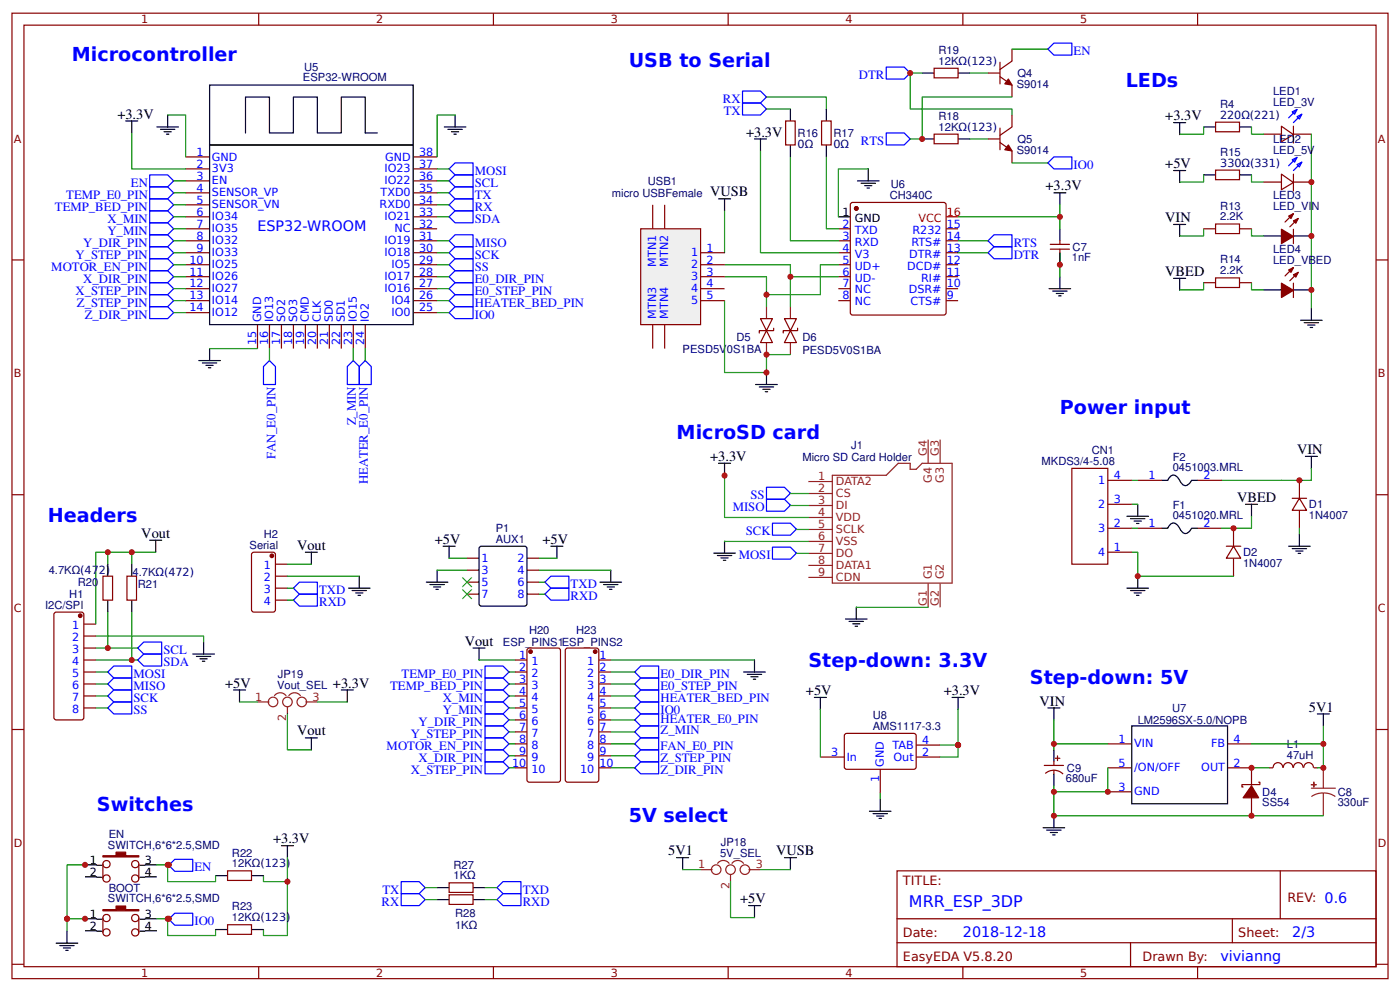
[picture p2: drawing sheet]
<svg xmlns="http://www.w3.org/2000/svg" width="309mm" height="219mm" viewBox="0 0 309 219" stroke-linecap="round" stroke-linejoin="round" font-family="sans-serif">
<g fill="none" stroke="#800" stroke-width=".26">
<path d="M2.6 2.9h304.1v213.3h-304.1zM5.3 5.6h298.7v207.9h-298.7zM57.1 2.9v2.7M109 2.9v2.7M160.9 2.9v2.7M212.7 2.9v2.7M218.3 16.1h2.6M220.9 16.9l2.7 1.9v2.6M220.9 13.8v4.7M223.6 10.8v2.7l-2.7 1.8M264.6 2.9v2.7M41 34.7h5.3"/>
<path d="M41 37.3h5.3M41 40h5.3M91.3 34.7h5.3M91.3 37.3h5.3M91.3 40h5.3M218.3 30.7h2.6M220.9 31.5l2.7 1.8v2.7M220.9 28.3v4.8M223.6 25.4v2.6l-2.7 1.9M279.1 29.6h4M283.1 27.9l2.7 1.8-2.7 1.6zM283.1 38.5l2.7 1.8-2.7 1.6z"/>
<path d="M285.8 29.6h3.9M285.8 27.9v3.7M285.8 38.5v3.7M2.6 57.4h2.7M41 42.6h5.3M41 45.2h5.3M41 47.9h5.3M41 50.5h5.3M41 53.2h5.3M41 55.8h5.3M41 58.5h5.3M91.3 42.6h5.3"/>
<path d="M91.3 45.2h5.3M91.3 47.9h5.3M91.3 50.5h5.3M91.3 53.2h5.3M91.3 55.8h5.3M91.3 58.5h5.3M185.2 50.5h2.7M185.2 53.2h2.7M185.2 55.8h2.7M185.2 58.5h2.7M187.9 45l.5-.3h20.1l.4 .3 .1 24.1-.2 .4-20.4 .1-.5-.3zM209 50.5h2.7"/>
<path d="M209 53.2h2.7M209 55.8h2.7M209 58.5h2.7M279.1 40.2h4M285.8 50.6v3.2M285.8 40.2h3.9M285.8 47.2l-1.9 1.8M285.8 59.1l-1.9 1.9M286.8 48.3l-1.8 1.8M304 57.4h2.7M41 61.1h5.3M41 63.8h5.3"/>
<path d="M41 66.4h5.3M41 69.1h5.3M56.9 71.7v5.3M59.5 71.7v5.3M62.2 71.7v5.3M64.8 71.7v5.3M67.5 71.7v5.3M70.1 71.7v5.3M72.8 71.7v5.3M75.4 71.7v5.3M78.1 71.7v5.3M80.7 71.7v5.3"/>
<path d="M91.3 61.1h5.3M91.3 63.8h5.3M91.3 66.4h5.3M91.3 69.1h5.3M168 70.4h2.7l-1.4 2.6zM169.3 73l1.4 2.7h-2.7zM170.9 72.5v.5h-3.2v.6M173.3 70.4h2.6l-1.3 2.6zM174.6 73l1.3 2.7h-2.6zM176.2 72.5v.5h-3.2v.6M185.2 61.1h2.7M185.2 63.8h2.7"/>
<path d="M185.2 66.4h2.7M209 61.1h2.7M209 63.8h2.7M209 66.4h2.7M285.8 62.5v3.2M286.8 60.2l-1.8 1.8M2.6 109.3h2.7M251.4 106.1h5.2M264.6 106.1h5.3M272.5 116.7v3.9M285.5 110.1h3.2M287.1 110.1l1.6 2.6h-3.2z"/>
<path d="M287.1 106.1v4M287.1 112.7v4M304 109.3h2.7M270.9 120.6h3.2M272.5 120.6l1.6 2.7h-3.2zM272.5 123.3v4M2.6 161.1h2.7M181.2 167.2h5.3M186.6 162.2l.5-.2 15 .1 .3 .4-.1 7.2-.4 .2h-15.1l-.3-.5zM194.5 169.9v5.3M202.4 167.2h5.3M202.4 164.6h5.3"/>
<path d="M244.7 164.3h5.3M244.7 169.6h5.3M244.7 174.9h5.3M271.2 164.3h5.3M271.2 169.6h5.3v4M276.5 176.2v4M278.1 172.8h.2v.5h-3.9v.5h.2M304 161.1h2.7M22.7 190.9v3.1M30.7 190.9v3.1M198.2 192.4h105.8v21.1h-105.8zM282.8 192.4v10.5"/>
<path d="M2.6 213h2.7M22.7 202.8v3.1M30.7 202.8v3.1M57.1 213.5v2.7M109 213.5v2.7M160.9 213.5v2.7M198.2 202.9h105.8M198.2 208.2h105.8M212.7 213.5v2.7M249.8 208.2v5.3M264.6 213.5v2.7M272.3 202.9v5.3"/>
<path d="M304 213h2.7"/>
<circle cx="23.5" cy="194" r=".8"/>
<circle cx="23.5" cy="190.9" r=".8"/>
<circle cx="29.9" cy="190.9" r=".8"/>
<circle cx="29.9" cy="194" r=".8"/>
<circle cx="23.5" cy="205.9" r=".8"/>
<circle cx="23.5" cy="202.8" r=".8"/>
<circle cx="29.9" cy="202.8" r=".8"/>
<circle cx="29.9" cy="205.9" r=".8"/>
</g>
<g fill="none" stroke="#000" stroke-width=".26">
<path d="M46.3 18.8h45v13.2h-45zM27.8 26.7h2.6M29.1 26.7v2.7M34.7 28h4.7M35.5 28.6h3.1M36.2 29.1h1.6M36.8 29.6h.5M37 25.4v2.6M46.3 32h45v39.7h-45zM54.2 29.4v-8h5.3v8h5.3v-8h5.3v8h5.3v-8h5.3v8h2.6M98.2 28h4.7M99 28.6h3.1"/>
<path d="M99.7 29.1h1.6M100.3 29.6h.5M100.5 25.4v2.6M166.7 30.7h2.6M168 30.7v2.6M189.4 40h4.8M191.8 37.3v2.7M259.3 27.1h2.6M259.3 37.7h2.6M260.6 27.1v2.6M260.6 37.7v2.6M158.7 43.9h2.7"/>
<path d="M160.1 43.9v2.7M185.2 47.9h2.7M190.2 40.5h3.2M191 41h1.6M191.6 41.5h.5M232.8 42.6h2.7M234.2 42.6v2.6M259.3 49.6h2.6M260.6 49.6v2.6M279.1 52.1h4M285.8 52.1h3.9M43.9 79.6h4.8"/>
<path d="M46.3 77v2.6M231.8 63.8h4.7M232.6 64.3h3.1M233.4 64.8h1.5M233.9 65.4h.5M234.2 61.1v2.7M259.3 61.5h2.6M260.6 61.5v2.6M279.1 64h4M285.8 64h3.9M287.3 70.7h4.8M288.1 71.3h3.2"/>
<path d="M288.9 71.8h1.6M289.5 72.3h.5M289.7 68.1v2.6M44.7 80.2h3.2M45.5 80.7h1.6M46 81.2h.6M167 84.9h4.7M167.7 85.5h3.2M168.5 86h1.6M169.1 86.5h.5M169.3 82.3v2.6M33.1 119.3h2.6"/>
<path d="M34.4 119.3v2.7M249 114h4.7M249.8 114.6h3.1M250.6 115.1h1.5M251.1 115.6h.5M251.4 111.4v2.6M256.6 106.1h1.4l.5-.8a1.32 1.32 0 0 1 2.1 .8l.5 .8a1.32 1.32 0 0 0 2.2-.8h1.3M275.2 111.4h2.6M276.5 111.4v2.6M288.4 100.8h2.6M289.7 100.8v2.7M67.5 122h2.6"/>
<path d="M68.8 122v2.6M77 129.9h4.8M77.8 130.4h3.2M78.6 131h1.6M79.1 131.5h.5M79.4 127.3v2.6M249 129.9h4.7M249.8 130.4h3.1M250.6 131h1.5M251.1 131.5h.5M251.4 127.3v2.6M42.6 144.5h4.8"/>
<path d="M43.4 145h3.2M44.2 145.5h1.6M44.7 146h.5M45 141.8v2.7M51.6 152.4h2.6M52.9 152.4v2.6M75.4 152.4h2.7M76.7 152.4v2.6M104.5 143.1h2.7M105.8 143.1v2.7M164.3 148.4h4.8M165.1 149h3.2"/>
<path d="M165.9 149.5h1.6M166.4 150h.6M166.7 145.8v2.6M179.9 154h2.7M181.2 154v2.7M210.3 154h2.7M211.7 154v2.7M231.5 156.4h2.7M232.8 156.4v2.6M291 157.7h2.7M292.4 157.7v2.6M67.5 163h2.6"/>
<path d="M68.8 163v2.6M192.1 179.2h4.7M192.9 179.7h3.2M194.5 176.5v2.7M250 160.3h21.2v17.2h-21.2zM18.8 191h2.6M18.8 193.7h2.6M21.4 191.1h1.1M21.4 193.8h1.1M30.9 191.1h1.1M30.9 193.8h1.1M32 191h2.7"/>
<path d="M32 193.7h2.7M149.5 189.4h2.6M150.8 189.4v2.7M173.3 189.4h2.6M174.6 189.4v2.7M193.7 180.2h1.6M194.2 180.8h.5M230.5 182.8h4.7M231.2 183.4h3.2M232 183.9h1.6M232.6 184.4h.5M232.8 180.2v2.6"/>
<path d="M12.4 208.3h4.8M13.2 208.9h3.2M14 209.4h1.6M14.5 209.9h.6M14.8 205.7v2.6M18.8 202.9h2.6M18.8 205.6h2.6M21.4 203h1.1M21.4 205.7h1.1M30.9 203h1.1M30.9 205.7h1.1M32 202.9h2.7"/>
<path d="M32 205.6h2.7M165.4 200h2.6M166.7 200v2.7"/>
</g>
<g fill="none" stroke="#00f" stroke-width=".26">
<path d="M195.8 14.8h4l1.3 1.3-1.3 1.4h-4zM232.8 9.5h4v2.7h-4l-1.3-1.4zM33.1 38.6h3.9l1.4 1.4-1.4 1.3h-3.9zM100.5 38.6h4v2.7h-4l-1.3-1.3zM100.5 36h4v2.6h-4l-1.3-1.3zM164 22.8h4l1.3 1.3-1.3 1.3h-4zM164 20.1h4l1.3 1.3-1.3 1.4h-4zM195.8 29.4h4l1.3 1.3-1.3 1.3h-4zM232.8 34.7h4v2.6h-4l-1.3-1.3zM285.5 24.7l1-.5-.5 1zM285.5 35.3l1-.5-.5 1zM286.5 25.8l1.1-.6-.5 1.1z"/>
<path d="M286.5 36.3l1.1-.5-.5 1.1zM286.5 24.2l-1.8 1.8M286.5 34.8l-1.8 1.8M287.6 25.2l-1.8 1.9M287.6 35.8l-1.8 1.9M33.1 46.6h3.9l1.4 1.3-1.4 1.3h-3.9zM33.1 49.2h3.9l1.4 1.3-1.4 1.4h-3.9zM33.1 57.1h3.9l1.4 1.4-1.4 1.3h-3.9zM33.1 59.8h3.9l1.4 1.3-1.4 1.3h-3.9zM33.1 54.5h3.9l1.4 1.3-1.4 1.3h-3.9zM33.1 51.9h3.9l1.4 1.3-1.4 1.3h-3.9zM33.1 43.9h3.9l1.4 1.3-1.4 1.4h-3.9z"/>
<path d="M33.1 41.3h3.9l1.4 1.3-1.4 1.3h-3.9zM100.5 41.3h4v2.6h-4l-1.3-1.3zM100.5 43.9h4v2.7h-4l-1.3-1.4zM100.5 59.8h4v2.6h-4l-1.3-1.3zM100.5 46.6h4v2.6h-4l-1.3-1.3zM100.5 51.9h4v2.6h-4l-1.3-1.3zM100.5 54.5h4v2.6h-4l-1.3-1.3zM100.5 57.1h4v2.7h-4l-1.3-1.3zM218.3 55.8l1.3-1.3h4v2.6h-4zM219.6 51.9h4v2.6h-4l-1.3-1.3zM33.1 62.4h3.9l1.4 1.4-1.4 1.3h-3.9zM33.1 65.1h3.9l1.4 1.3-1.4 1.3h-3.9z"/>
<path d="M33.1 67.7h3.9l1.4 1.4-1.4 1.3h-3.9zM59.5 79.6l1.4 1.4v3.9h-2.7v-3.9zM100.5 62.4h4v2.7h-4l-1.3-1.3zM100.5 65.1h4v2.6h-4l-1.3-1.3zM100.5 67.7h4v2.7h-4l-1.3-1.3zM76.7 81l1.4-1.4 1.3 1.4v3.9h-2.7zM79.4 81l1.3-1.4 1.3 1.4v3.9h-2.6zM64.8 132.6l1.3-1.4h4v2.7h-4zM66.1 128.6h4v2.6h-4l-1.3-1.3zM25.1 147.1h4v2.7h-4l-1.3-1.4zM25.1 149.8h4v2.6h-4l-1.3-1.3zM25.1 152.4h4v2.6h-4l-1.3-1.3z"/>
<path d="M25.1 155h4v2.7h-4l-1.3-1.3zM31.7 141.8h4v2.7h-4l-1.3-1.4zM31.7 144.5h4v2.6h-4l-1.3-1.3zM107.2 152.4h3.9l1.3 1.3-1.3 1.3h-3.9zM107.2 155h3.9l1.3 1.4-1.3 1.3h-3.9zM107.2 157.7h3.9l1.3 1.3-1.3 1.3h-3.9zM107.2 149.8h3.9l1.3 1.3-1.3 1.3h-3.9zM107.2 147.1h3.9l1.3 1.3-1.3 1.4h-3.9zM140.2 159l1.4-1.3h3.9v2.6h-3.9zM141.6 147.1h3.9v2.7h-3.9l-1.4-1.4zM141.6 149.8h3.9v2.6h-3.9l-1.4-1.3zM141.6 152.4h3.9v2.6h-3.9l-1.4-1.3z"/>
<path d="M141.6 155h3.9v2.7h-3.9l-1.4-1.3zM107.2 163h3.9l1.3 1.3-1.3 1.3h-3.9zM107.2 165.6h3.9l1.3 1.4-1.3 1.3h-3.9zM107.2 168.3h3.9l1.3 1.3-1.3 1.3h-3.9zM107.2 160.3h3.9l1.3 1.4-1.3 1.3h-3.9zM141.6 165.6h3.9v2.7h-3.9l-1.4-1.3zM141.6 168.3h3.9v2.6h-3.9l-1.4-1.3zM141.6 163h3.9v2.6h-3.9l-1.4-1.3zM141.6 160.3h3.9v2.7h-3.9l-1.4-1.3zM38.6 189.8h4v2.7h-4l-1.3-1.4zM38.6 201.7h4v2.7h-4l-1.3-1.4z"/>
</g>
<g fill="none" stroke="#080" stroke-width=".26">
<path d="M203.7 16.1h-2.6v8h22.5v1.3M214.3 16.1h4M223.6 10.8h7.9M29.1 29.4v7.9h11.9M37 25.4h4v9.3M38.4 40h2.6M96.6 40h2.6M96.6 37.3h2.6M100.5 25.4h-3.9v9.3M168 33.3v22.5h17.2M169.3 21.4h13.3v2.7M169.3 24.1h5.3"/>
<path d="M174.6 34.7v18.5h10.6M182.6 34.7v15.8h2.6M191.8 37.3h-6.6v10.6M214.3 30.7h4M223.6 36h7.9M265.9 38.6v1.6h-5.3M276.5 38.6v1.6h2.6M289.7 29.6v38.4M38.4 47.9h2.6M38.4 45.2h2.6M38.4 42.6h2.6M38.4 58.5h2.6"/>
<path d="M38.4 55.8h2.6M38.4 53.2h2.6M38.4 50.5h2.6M96.6 47.9h2.6M96.6 45.2h2.6M96.6 42.6h2.6M96.6 58.5h2.6M96.6 55.8h2.6M96.6 53.2h2.6M160.1 58.5h14.5v9.2M160.1 46.6v9.2M185.2 58.5h-4v6.6h-11.9"/>
<path d="M211.7 55.8h6.6M211.7 53.2h6.6M234.2 45.2v2.7h-22.5M234.2 55.8v5.3M265.9 50.5v1.6h-5.3M276.5 50.5v1.6h2.6M38.4 66.4h2.6M38.4 63.8h2.6M38.4 61.1h2.6M38.4 69.1h2.6M46.3 77h10.6M59.5 77v2.6"/>
<path d="M78.1 77v2.6M80.7 77v2.6M96.6 66.4h2.6M96.6 63.8h2.6M96.6 61.1h2.6M96.6 69.1h2.6M160.1 66.4v15.9h9.2v-4h5.3M160.1 61.1h9.2v6.6M174.6 61.1h10.6M265.9 62.4v1.6h-5.3M276.5 62.4v1.6h2.6M250 106.1h1.4"/>
<path d="M250 111.4h1.4M289.7 103.5v2.6h-19.8M63.5 124.6h5.3M63.5 127.3h15.9M63.5 129.9h1.3M63.5 132.6h1.3M250 122h1.4v5.3M21.2 140.5h23.8v1.3M21.2 143.1h9.2M21.2 145.8h9.2M52.9 155h4M63.5 157.7v7.9h5.3"/>
<path d="M70.1 155h6.6M105.8 145.8h8M112.4 148.4h1.4M112.4 151.1h1.4M112.4 153.7h1.4M112.4 156.4h1.4M112.4 159h1.4M134.9 145.8h31.8M134.9 148.4h5.3M134.9 151.1h5.3M134.9 153.7h5.3M134.9 156.4h5.3"/>
<path d="M134.9 159h5.3M181.2 156.6v10.6M211.7 156.6v10.6h-4M232.8 159v5.3h11.9M112.4 169.6h1.4M112.4 161.7h1.4M112.4 164.3h1.4M112.4 167h1.4M134.9 169.6h5.3M134.9 161.7h5.3M134.9 164.3h5.3M134.9 167h5.3"/>
<path d="M194.5 175.2v1.3M207.7 164.6h4M244.7 169.6v5.3h-11.9v5.3h59.6M276.5 169.6h4M18.8 191h-4v11.9M34.7 191h2.6M150.8 192.1h4M161.4 194.7v8h5.3M168 192.1h6.6M18.8 202.9h-4v2.7M34.7 202.9h2.6"/>
</g>
<g fill="#800" stroke="#800" stroke-width=".26">
<path d="M222.8 17.5l.8 1.3-1.6-.3z"/>
<path d="M222.8 32l.8 1.3-1.6-.2z"/>
<path d="M22.7 189h2.9v-.8h2.2v.8h2.9v.3h-8z"/>
<path d="M22.7 200.9h2.9v-.8h2.2v.8h2.9v.3h-8z"/>
<path d="M276.5 173.6l1.6 2.6h-3.5z"/>
<path d="M283.1 50.6l2.7 1.6-2.7 1.6z"/>
<path d="M285.8 48.8l1-.5-.5 1z"/>
<path d="M284.7 47.7l1.1-.5-.6 1.1z"/>
<path d="M283.1 62.5l2.7 1.6-2.7 1.6z"/>
<path d="M285.8 60.7l1-.5-.5 1z"/>
<path d="M284.7 59.6l1.1-.5-.6 1.1z"/>
<circle cx="189.2" cy="46" r=".4"/>
</g>
<path d="M209 47.9h2.7" fill="none" stroke="#f00" stroke-width=".26"/>
<g fill="none" stroke="#8d2323" stroke-width=".26">
<path d="M169.3 67.7v2.7M169.3 75.7v2.6M174.6 67.7v2.7M174.6 75.7v2.6M56.9 155h2.6M60.6 153.7a1.59 1.59 0 0 1 2.6 0M63.5 156.1v1.6M63.8 153.7a1.59 1.59 0 0 1 2.6 0M67.5 155h2.6M289.7 174.1h5.3M292.4 175.2l1.4 .1 1.2 .6M292.4 175.2l-1.4 .1-1.3 .6"/>
<path d="M292.4 169.6v4.5M292.4 175.2v5M154.8 192.1h2.6M158.5 190.8a1.59 1.59 0 0 1 2.6 0M161.4 193.1v1.6M161.7 190.8a1.59 1.59 0 0 1 2.6 0M165.4 192.1h2.6"/>
<circle cx="60.3" cy="155" r="1.06"/>
<circle cx="63.5" cy="155" r="1.06"/>
<circle cx="66.7" cy="155" r="1.06"/>
<circle cx="158.2" cy="192.1" r="1.06"/>
<circle cx="161.4" cy="192.1" r="1.06"/>
<circle cx="164.6" cy="192.1" r="1.06"/>
</g>
<g fill="#8d2323" stroke="#8d2323" stroke-width=".26">
<path d="M289.7 173.3h1.1z"/>
<path d="M290.2 172.8l.1 1z"/>
</g>
<path d="M141.6 50.5h13.2v21.2h-13.2z" fill="#efefef" stroke="#800" stroke-width=".26"/>
<g fill="none" stroke="#800" stroke-width=".26">
<path d="M206.4 15.1h5.3v2.1h-5.3zM173.6 26.7h2.1v5.3h-2.1zM181.5 26.7h2.1v5.3h-2.1zM206.4 29.6h5.3v2.1h-5.3zM268.6 27h5.2v2.1h-5.2zM268.6 37.6h5.2v2.1h-5.2zM144.2 45.2v5.3M146.8 45.2v5.3M154.8 55.8h5.3M154.8 58.5h5.3M232 54h4.3M232 55h4.3"/>
<path d="M234.2 53.2v.8M234.2 55v.8M265.9 50.5h2.7M273.8 50.5h2.7M144.2 71.7v5.3M146.8 71.7v5.3M154.8 61.1h5.3M154.8 63.8h5.3M154.8 66.4h5.3M265.9 62.4h2.7M273.8 62.4h2.7M236.8 103.5h7.9v21.1h-7.9z"/>
<path d="M244.7 116.7h5.3M244.7 106.1h5.3M244.7 111.4h5.3M251.4 116.7h5.2M264.6 116.7h5.3M12.2 135.3l5.8-.1 .4 .3 .1 .2v22.8l-.1 .3-.4 .2h-5.6l-.2-.1-.3-.4v-22.8zM18.5 137.8h2.7M22.8 127.3h2.1v5.3h-2.1zM28 127.3h2.2v5.3h-2.2zM55.6 122.2l.5-.2h4.2l.5 .2 .1 12.5-.3 .4-4.5 .1-.5-.3zM60.9 124.6h2.6M60.9 127.3h2.6"/>
<path d="M60.9 129.9h2.6M60.9 132.6h2.6M103.2 123.3h2.6M103.2 125.9h2.6M103.2 128.6h2.6M103.2 131.2h2.6M116.4 123.3h2.7M116.4 125.9h2.7M116.4 128.6h2.7M116.4 131.2h2.7M244.7 122h5.3M18.5 145.8h2.7"/>
<path d="M18.5 148.4h2.7M18.5 151.1h2.7M18.5 153.7h2.7M18.5 156.4h2.7M18.5 140.5h2.7M18.5 143.1h2.7M113.8 145.8h2.6M113.8 148.4h2.6M113.8 151.1h2.6M113.8 153.7h2.6M113.8 156.4h2.6M113.8 159h2.6"/>
<path d="M116.7 143.2l6.6-.1 .5 .3v.3v28.5v.3l-.5 .3h-6.4l-.4-.3-.1-.3v-28.5zM125.1 143.2l6.7-.1 .2 .1 .3 .5v28.5l-.1 .3-.4 .3h-6.4l-.4-.3-.1-.3v-28.5zM132.3 145.8h2.6M132.3 148.4h2.6M132.3 151.1h2.6M132.3 153.7h2.6M132.3 156.4h2.6M132.3 159h2.6M113.8 169.6h2.6M113.8 161.7h2.6M113.8 164.3h2.6M113.8 167h2.6"/>
<path d="M132.3 169.6h2.6M132.3 161.7h2.6M132.3 164.3h2.6M132.3 167h2.6M230.7 169.1h4.2M230.9 170.9a2.85 2.85 0 0 1 4 .1M232.8 168.3v.8M232.8 170.1v.8M233.1 167.5h1.1M233.6 167v1M280.5 169.6h.8M281.3 169.6a1.06 1.06 0 0 1 1-1.1 1.06 1.06 0 0 1 1.1 1.1"/>
<path d="M283.5 169.6a1.06 1.06 0 0 1 1.1-1.1 1.06 1.06 0 0 1 1 1.1M285.8 169.6a1.06 1.06 0 0 1 1-1.1 1.06 1.06 0 0 1 1.1 1.1M288.1 169.6a1.06 1.06 0 0 1 1-1.1 1.06 1.06 0 0 1 1.1 1.1M290.2 169.6h.8M50.3 192.4h5.3v2.1h-5.3zM99.2 195h5.3v2.1h-5.3zM99.2 197.6h5.3v2.2h-5.3zM50.3 204.3h5.3v2.1h-5.3z"/>
</g>
<g fill="none" stroke="#000" stroke-width=".26">
<path d="M203.7 16.1h2.7M211.7 16.1h2.6M174.6 24.1v2.6M174.6 32v2.7M182.6 24.1v2.6M182.6 32v2.7M203.7 30.7h2.7M211.7 30.7h2.6M265.9 28h2.7M265.9 38.6h2.7M273.8 28h2.7M273.8 38.6h2.7"/>
<path d="M234.2 50.5v2.7M234.2 55.8v2.7M158.7 102.3h2.7M160.1 102.3v2.7M160.1 119.5v2.7M256.6 116.7h1.4l.5-.8a1.32 1.32 0 0 1 2.1 .8l.5 .7a1.32 1.32 0 0 0 2.2-.7h1.3M287.1 118v2.6M23.8 124.6v2.7M23.8 132.6v2.6M29.1 124.6v2.7M29.1 132.6v2.6M94.2 128.6h4.8"/>
<path d="M95 129.1h3.2M95.8 129.6h1.6M96.3 130.2h.5M96.6 125.9v2.7M97.9 120.6h2.6M99.2 120.6v2.7M105.9 120.9l.5-.3h9.5l.4 .3 .1 12.4-.2 .5-9.8 .1-.5-.3zM121.7 120.6h2.7M123 120.6v2.7M132.6 128.6h4.7M133.3 129.1h3.2M134.1 129.6h1.6"/>
<path d="M134.7 130.2h.5M134.9 125.9v2.7M157.7 122.2h4.8M158.5 122.7h3.2M159.3 123.2h1.6M159.8 123.8h.5M186.8 136.7h4.8M187.6 137.3h3.2M188.4 137.8h1.6M188.9 138.3h.5M189.2 134.1v2.6M284.7 120.6h4.8"/>
<path d="M285.5 121.2h3.2M286.3 121.7h1.6M286.8 122.2h.5M232.8 165.6v2.7M232.8 170.9v2.7M47.6 193.4h2.7M55.6 193.4h2.6M62.2 186.8h2.6M63.5 186.8v2.6M96.6 196.1h2.6M96.6 198.7h2.6M104.5 196.1h2.7"/>
<path d="M104.5 198.7h2.7M47.6 205.3h2.7M55.6 205.3h2.6"/>
</g>
<g fill="none" stroke="#080" stroke-width=".26">
<path d="M223.6 21.4h-19.9v9.3h-2.6M265.9 28v1.6h-5.3M276.5 28v1.6h2.6M234.2 47.9v2.6M160.1 105v9.3h18.5M160.1 119.6h18.5M174.6 109h4M174.6 111.7h4M175.9 116.9h2.7M250 116.7h1.4M276.5 114v2.7h-6.6M287.1 116.7v1.3"/>
<path d="M23.8 122v2.6M23.8 135.2v7.9M29.1 122v2.6M29.1 135.2v10.6M34.4 122h-13.2v15.8M96.6 125.9h6.6M99.2 123.3h4M119.1 125.9h15.8M119.1 123.3h3.9M119.1 128.6h1.3M119.1 131.2h1.3M175.9 122.2h2.7"/>
<path d="M189.2 134.1h15.9M251.4 127.3h21.1M21.2 156.4h2.6M21.2 153.7h2.6M21.2 151.1h2.6M21.2 148.4h2.6M232.8 164.3v1.3M232.8 173.6v1.3M276.5 164.3h15.9M292.4 160.3v9.3h-1.4M37 191v3.7h10.6v-1.3M58.2 193.4v1.3h5.3v11.9h-5.3v-1.3"/>
<path d="M63.5 189.4v5.3M93.9 196.1h2.7M93.9 198.7h2.7M107.2 196.1h2.6M107.2 198.7h2.6M37 202.9v3.7h10.6v-1.3"/>
</g>
<g fill="none" stroke="#8d2323" stroke-width=".26">
<path d="M205.1 97.1v5.3M207.7 97.1v5.3M178.6 106.4h5.3M178.6 109h5.3M178.6 111.7h5.3M178.6 114.3h5.3M178.6 116.9h5.3M178.6 119.6h5.3M183.9 105h11.9l2.6-2.7h2.7v1.4h1.3l1.3-1.4h6.6v26.5h-26.4zM178.6 122.2h5.3M178.6 124.9h5.3M178.6 127.5h5.3"/>
<path d="M205.1 128.9v5.2M207.7 128.9v5.2"/>
</g>
<path d="M169.3 110.3h4l1.3 1.3-1.3 1.3h-4zM169.3 107.6h4l1.3 1.3-1.3 1.4h-4zM170.7 115.6h3.9l1.3 1.3-1.3 1.3h-3.9zM120.4 128.6l1.3-1.3h4v2.6h-4zM121.7 129.9h4v2.7h-4l-1.3-1.4zM170.7 120.9h3.9l1.3 1.3-1.3 1.3h-3.9zM88.6 194.7h4l1.3 1.4-1.3 1.3h-4zM88.6 197.4h4l1.3 1.3-1.3 1.3h-4zM111.1 194.7h4v2.7h-4l-1.3-1.3zM111.1 197.4h4v2.6h-4l-1.3-1.3z" fill="none" stroke="#00f" stroke-width=".26"/>
<path d="M268.6 49.5h5.2v2.1h-5.2zM268.6 61.4h5.2v2.1h-5.2z" fill="none" stroke="#a00000" stroke-width=".26"/>
<g fill="#800" stroke="#800" stroke-width=".26">
<circle cx="60.1" cy="122.8" r=".4"/>
<circle cx="117.2" cy="143.9" r=".4"/>
<circle cx="131.5" cy="143.9" r=".4"/>
<circle cx="17.7" cy="136" r=".4"/>
</g>
<g fill="#000" stroke="#3c3" stroke-width=".26">
<path d="M102.1 127.5l2.1 2.1zM104.2 127.5l-2.1 2.1z"/>
<path d="M102.1 130.2l2.1 2.1zM104.2 130.2l-2.1 2.1z"/>
</g>
<g fill="#c00">
<circle cx="37" cy="202.9" r=".66"/>
<circle cx="37" cy="191" r=".66"/>
<circle cx="232.8" cy="174.9" r=".66"/>
<circle cx="272.5" cy="116.7" r=".66"/>
<circle cx="203.7" cy="30.7" r=".66"/>
<circle cx="234.2" cy="47.9" r=".66"/>
<circle cx="234.2" cy="58.5" r=".66"/>
<circle cx="63.5" cy="194.7" r=".66"/>
<circle cx="174.6" cy="61.1" r=".66"/>
<circle cx="29.1" cy="145.8" r=".66"/>
<circle cx="23.8" cy="122" r=".66"/>
<circle cx="37.3" cy="202.9" r=".66"/>
<circle cx="37.3" cy="191" r=".66"/>
<circle cx="14.8" cy="202.9" r=".66"/>
<circle cx="18.8" cy="202.9" r=".66"/>
<circle cx="18.8" cy="191" r=".66"/>
<circle cx="289.7" cy="64" r=".66"/>
<circle cx="289.7" cy="52.1" r=".66"/>
<circle cx="289.7" cy="40.2" r=".66"/>
<circle cx="169.3" cy="65.1" r=".66"/>
<circle cx="211.7" cy="164.6" r=".66"/>
<circle cx="276.5" cy="169.6" r=".66"/>
<circle cx="276.5" cy="180.2" r=".66"/>
<circle cx="201.1" cy="16.1" r=".66"/>
<circle cx="244.7" cy="174.9" r=".66"/>
<circle cx="232.8" cy="180.2" r=".66"/>
<circle cx="169.3" cy="82.3" r=".66"/>
<circle cx="169.3" cy="78.3" r=".66"/>
<circle cx="23.8" cy="143.1" r=".66"/>
<circle cx="29.1" cy="122" r=".66"/>
<circle cx="160.1" cy="105" r=".66"/>
<circle cx="292.4" cy="169.6" r=".66"/>
<circle cx="292.4" cy="164.3" r=".66"/>
<circle cx="251.4" cy="127.3" r=".66"/>
<circle cx="287.1" cy="106.1" r=".66"/>
<circle cx="232.8" cy="164.3" r=".66"/>
</g>
<g font-size="4.2" fill="#00f">
<text x="15.9" y="13.5">Microcontroller</text>
<text x="138.9" y="14.8">USB to Serial</text>
<text x="248.7" y="19.1">LEDs</text>
<text x="234.2" y="91.5">Power input</text>
<text x="149.5" y="97">MicroSD card</text>
<text x="10.6" y="115.4">Headers</text>
<text x="178.6" y="147.4">Step-down: 3.3V</text>
<text x="227.5" y="151.1">Step-down: 5V</text>
<text x="21.4" y="179.2">Switches</text>
<text x="138.9" y="181.5">5V select</text>
</g>
<text font-size="3.5" fill="#00f" x="200.8" y="200.3">MRR_ESP_3DP</text>
<g font-size="3.2">
<text x="25.9" y="26.2">+3.3V</text>
<text x="257.4" y="26.6">+3.3V</text>
<text x="164.8" y="30.2">+3.3V</text>
<text x="257.4" y="37.1">+5V</text>
<text x="156.9" y="43.4">VUSB</text>
<text x="231" y="42.1">+3.3V</text>
<text x="257.4" y="49">VIN</text>
<text x="257.4" y="61">VBED</text>
<text x="156.9" y="101.8">+3.3V</text>
<text x="286.5" y="100.3">VIN</text>
<text x="273.3" y="110.9">VBED</text>
<text x="31.2" y="118.8">Vout</text>
<text x="65.6" y="121.4">Vout</text>
<text x="96" y="120.1">+5V</text>
<text x="119.9" y="120.1">+5V</text>
<text x="102.7" y="142.6">Vout</text>
<text x="49.7" y="151.9">+5V</text>
<text x="73.6" y="151.9">+3.3V</text>
<text x="178.1" y="153.5">+5V</text>
<text x="208.5" y="153.5">+3.3V</text>
<text x="229.7" y="155.8">VIN</text>
<text x="289.2" y="157.2">5V1</text>
<text x="65.6" y="162.5">Vout</text>
<text x="60.3" y="186.3">+3.3V</text>
<text x="147.6" y="188.9">5V1</text>
<text x="171.4" y="188.9">VUSB</text>
<text x="163.5" y="199.5">+5V</text>
</g>
<g font-size="3.2" fill="#00f">
<text x="56.9" y="51.1">ESP32-WROOM</text>
<text x="212.7" y="206.9">2018-12-18</text>
<text x="285.5" y="206.9">2/3</text>
<text x="269.6" y="212.2">vivianng</text>
</g>
<g font-size="2.8" fill="#00f">
<text x="189.7" y="17.5">DTR</text>
<text x="237.2" y="12.2">EN</text>
<text x="159.7" y="22.8">RX</text>
<text x="159.9" y="25.4">TX</text>
<text x="190.2" y="32">RTS</text>
<text x="28.9" y="41.3">EN</text>
<text x="104.9" y="41.3">SCL</text>
<text x="104.9" y="38.6">MOSI</text>
<text x="237.2" y="37.3">IO0</text>
<text x="12.1" y="46.6">TEMP_BED_PIN</text>
<text x="14.6" y="43.9">TEMP_E0_PIN</text>
<text x="104.9" y="43.9">TX</text>
<text x="104.9" y="46.6">RX</text>
<text x="23.7" y="49.2">X_MIN</text>
<text x="23.7" y="51.9">Y_MIN</text>
<text x="104.9" y="49.2">SDA</text>
<text x="11.3" y="59.8">MOTOR_EN_PIN</text>
<text x="16.7" y="57.2">Y_STEP_PIN</text>
<text x="18.4" y="54.5">Y_DIR_PIN</text>
<text x="104.9" y="54.5">MISO</text>
<text x="104.9" y="57.2">SCK</text>
<text x="104.9" y="59.8">SS</text>
<text x="224" y="54.5">RTS</text>
<text x="224" y="57.2">DTR</text>
<text x="16.7" y="65.1">X_STEP_PIN</text>
<text x="18.4" y="62.4">X_DIR_PIN</text>
<text x="104.9" y="62.4">E0_DIR_PIN</text>
<text x="104.9" y="65.1">E0_STEP_PIN</text>
<text x="17" y="67.7">Z_STEP_PIN</text>
<text x="18.7" y="70.4">Z_DIR_PIN</text>
<text x="104.9" y="67.7">HEATER_BED_PIN</text>
<text x="104.9" y="70.4">IO0</text>
<text x="78.6" y="94" transform="rotate(-90 78.6 94)">Z_MIN</text>
<text x="60.9" y="101.5" transform="rotate(-90 60.9 101.5)">FAN_E0_PIN</text>
<text x="81.3" y="107" transform="rotate(-90 81.3 107)">HEATER_E0_PIN</text>
<text x="161.9" y="112.9">MISO</text>
<text x="165.8" y="110.3">SS</text>
<text x="164.8" y="118.2">SCK</text>
<text x="163.2" y="123.5">MOSI</text>
<text x="70.5" y="131.2">TXD</text>
<text x="126.1" y="129.9">TXD</text>
<text x="70.5" y="133.9">RXD</text>
<text x="126.1" y="132.6">RXD</text>
<text x="29.5" y="149.8">MOSI</text>
<text x="36.1" y="144.5">SCL</text>
<text x="36.1" y="147.1">SDA</text>
<text x="88.7" y="149.8">TEMP_E0_PIN</text>
<text x="145.9" y="149.8">E0_DIR_PIN</text>
<text x="29.5" y="152.4">MISO</text>
<text x="29.5" y="155">SCK</text>
<text x="86.2" y="152.4">TEMP_BED_PIN</text>
<text x="97.8" y="155">X_MIN</text>
<text x="145.9" y="152.4">E0_STEP_PIN</text>
<text x="145.9" y="155">HEATER_BED_PIN</text>
<text x="29.5" y="157.7">SS</text>
<text x="92.5" y="160.3">Y_DIR_PIN</text>
<text x="97.8" y="157.7">Y_MIN</text>
<text x="145.9" y="157.7">IO0</text>
<text x="145.9" y="159.6">HEATER_E0_PIN</text>
<text x="85.4" y="165.6">MOTOR_EN_PIN</text>
<text x="90.8" y="163">Y_STEP_PIN</text>
<text x="145.9" y="165.6">FAN_E0_PIN</text>
<text x="145.9" y="162.2">Z_MIN</text>
<text x="90.8" y="170.9">X_STEP_PIN</text>
<text x="92.5" y="168.3">X_DIR_PIN</text>
<text x="145.9" y="168.3">Z_STEP_PIN</text>
<text x="145.9" y="170.9">Z_DIR_PIN</text>
<text x="43" y="192.5">EN</text>
<text x="84.5" y="197.4">TX</text>
<text x="115.5" y="197.4">TXD</text>
<text x="84.3" y="200">RX</text>
<text x="115.5" y="200">RXD</text>
<text x="43" y="204.4">IO0</text>
</g>
<g font-size="2.8" fill="#800">
<text x="199.5" y="195.5">TITLE:</text>
<text x="284.4" y="199.2">REV: 0.6</text>
<text x="199.5" y="206.9">Date:</text>
<text x="273.6" y="206.9">Sheet:</text>
<text x="199.5" y="212.2">EasyEDA V5.8.20</text>
<text x="252.4" y="212.2">Drawn By:</text>
</g>
<g font-size="2.5" fill="#800">
<text x="31.2" y="5.2">1</text>
<text x="83.1" y="5.2">2</text>
<text x="134.9" y="5.2">3</text>
<text x="186.8" y="5.2">4</text>
<text x="238.7" y="5.2">5</text>
<text x="3" y="31.5">A</text>
<text x="304.4" y="31.5">A</text>
<text x="3" y="83.3">B</text>
<text x="304.4" y="83.3">B</text>
<text x="3" y="135.2">C</text>
<text x="304.4" y="135.2">C</text>
<text x="3" y="187.1">D</text>
<text x="304.4" y="187.1">D</text>
<text x="31.2" y="215.8">1</text>
<text x="83.1" y="215.8">2</text>
<text x="134.9" y="215.8">3</text>
<text x="186.8" y="215.8">4</text>
<text x="238.7" y="215.8">5</text>
</g>
<g font-size="2.5" fill="#000080">
<text x="207.4" y="11.9">R19</text>
<text x="66.9" y="18">ESP32-WROOM</text>
<text x="67.2" y="15.7">U5</text>
<text x="207.4" y="14.3">12KΩ(123)</text>
<text x="224.8" y="17">Q4</text>
<text x="224.6" y="19.4">S9014</text>
<text x="269.5" y="23.8">R4</text>
<text x="281.3" y="23.4">LED_3V</text>
<text x="281.3" y="21">LED1</text>
<text x="207.4" y="28.8">12KΩ(123)</text>
<text x="207.4" y="26.5">R18</text>
<text x="269.5" y="26.2">220Ω(221)</text>
<text x="176.2" y="32.6">0Ω</text>
<text x="176.2" y="30.2">R16</text>
<text x="184.1" y="32.6">0Ω</text>
<text x="184.1" y="30.2">R17</text>
<text x="224.6" y="33.9">S9014</text>
<text x="224.8" y="31.6">Q5</text>
<text x="269.6" y="34.4">R15</text>
<text x="281.3" y="34">LED_5V</text>
<text x="281.3" y="31.6">LED2</text>
<text x="143.1" y="40.8">USB1</text>
<text x="196.8" y="41.6">U6</text>
<text x="269.6" y="36.8">330Ω(331)</text>
<text x="135.2" y="43.4">micro USBFemale</text>
<text x="196.6" y="43.9">CH340C</text>
<text x="269.6" y="46.3">R13</text>
<text x="281.3" y="46.4">LED_VIN</text>
<text x="281.3" y="44">LED3</text>
<text x="269.6" y="48.7">2.2K</text>
<text x="236.8" y="57.7">1nF</text>
<text x="237" y="55.4">C7</text>
<text x="269.6" y="58.2">R14</text>
<text x="281.3" y="58.3">LED_VBED</text>
<text x="281.3" y="55.9">LED4</text>
<text x="269.6" y="60.6">2.2K</text>
<text x="150.8" y="77.9">PESD5V0S1BA</text>
<text x="162.7" y="75.3">D5</text>
<text x="177.3" y="75.3">D6</text>
<text x="177.3" y="78.2">PESD5V0S1BA</text>
<text x="177.3" y="101.9">Micro SD Card Holder</text>
<text x="188" y="99.3">J1</text>
<text x="241.2" y="100.3">CN1</text>
<text x="259.1" y="101.8">F2</text>
<text x="230.1" y="102.7">MKDS3/4-5.08</text>
<text x="259.1" y="104.1">0451003.MRL</text>
<text x="259.1" y="112.3">F1</text>
<text x="289.2" y="112.3">D1</text>
<text x="58.3" y="118.8">H2</text>
<text x="109.5" y="119.9">AUX1</text>
<text x="109.5" y="117.5">P1</text>
<text x="259.1" y="114.7">0451020.MRL</text>
<text x="289.2" y="114.6">1N4007</text>
<text x="55.1" y="121.2">Serial</text>
<text x="274.6" y="125.2">1N4007</text>
<text x="274.6" y="122.9">D2</text>
<text x="10.8" y="126.9">4.7KΩ(472)</text>
<text x="17.2" y="129.5">R20</text>
<text x="29.3" y="127.1">4.7KΩ(472)</text>
<text x="30.4" y="129.8">R21</text>
<text x="10" y="134.4">I2C/SPI</text>
<text x="15.3" y="132">H1</text>
<text x="111.1" y="142.7">ESP_PINS1ESP_PINS2</text>
<text x="116.9" y="140">H20</text>
<text x="127.3" y="140">H23</text>
<text x="61.4" y="149.9">JP19</text>
<text x="61.2" y="152.2">Vout_SEL</text>
<text x="192.8" y="161.2">AMS1117-3.3</text>
<text x="192.8" y="158.8">U8</text>
<text x="251.4" y="159.9">LM2596SX-5.0/NOPB</text>
<text x="259" y="157.2">U7</text>
<text x="284.3" y="167.7">47uH</text>
<text x="284.3" y="165.3">L1</text>
<text x="235.5" y="172.8">680uF</text>
<text x="235.7" y="170.4">C9</text>
<text x="278.9" y="178.1">SS54</text>
<text x="278.9" y="175.8">D4</text>
<text x="295.5" y="178.1">330uF</text>
<text x="295.5" y="175.8">C8</text>
<text x="24" y="185.1">EN</text>
<text x="23.9" y="187.4">SWITCH,6*6*2.5,SMD</text>
<text x="51.3" y="191.6">12KΩ(123)</text>
<text x="51.3" y="189.2">R22</text>
<text x="100.2" y="191.8">R27</text>
<text x="159.1" y="189.3">5V_SEL</text>
<text x="159.3" y="186.9">JP18</text>
<text x="24" y="197">BOOT</text>
<text x="100.2" y="194.2">1KΩ</text>
<text x="23.9" y="199.3">SWITCH,6*6*2.5,SMD</text>
<text x="51.3" y="203.5">12KΩ(123)</text>
<text x="51.3" y="201.1">R23</text>
<text x="100.5" y="202.5">R28</text>
<text x="100.5" y="205.2">1KΩ</text>
</g>
<g font-size="2.5" fill="#00f">
<text x="43.4" y="34.4">1</text>
<text x="46.8" y="35.5">GND</text>
<text x="85.1" y="35.5">GND</text>
<text x="92.6" y="34.4">38</text>
<text x="43.4" y="37">2</text>
<text x="43.4" y="39.7">3</text>
<text x="46.8" y="38.1">3V3</text>
<text x="46.8" y="40.7">EN</text>
<text x="84.9" y="40.7">IO22</text>
<text x="84.9" y="38.1">IO23</text>
<text x="92.6" y="39.7">36</text>
<text x="92.6" y="37">37</text>
<text x="43.4" y="42.3">4</text>
<text x="43.4" y="45">5</text>
<text x="43.4" y="47.6">6</text>
<text x="46.8" y="43.4">SENSOR_VP</text>
<text x="46.8" y="46">SENSOR_VN</text>
<text x="83.9" y="46">RXD0</text>
<text x="84.1" y="43.4">TXD0</text>
<text x="92.6" y="47.6">33</text>
<text x="92.6" y="45">34</text>
<text x="92.6" y="42.3">35</text>
<text x="43.4" y="50.3">7</text>
<text x="43.4" y="52.9">8</text>
<text x="46.8" y="48.7">IO34</text>
<text x="46.8" y="51.3">IO35</text>
<text x="46.8" y="54">IO32</text>
<text x="84.9" y="54">IO19</text>
<text x="84.9" y="48.7">IO21</text>
<text x="87.2" y="51.3">NC</text>
<text x="92.6" y="52.9">31</text>
<text x="92.6" y="50.3">32</text>
<text x="186.1" y="50.3">2</text>
<text x="186.1" y="52.9">3</text>
<text x="188.8" y="51.6">TXD</text>
<text x="201.6" y="51.6">R232</text>
<text x="209.2" y="52.9">14</text>
<text x="209.2" y="50.3">15</text>
<text x="41.8" y="58.2">10</text>
<text x="43.4" y="55.6">9</text>
<text x="46.8" y="56.6">IO33</text>
<text x="46.8" y="59.3">IO25</text>
<text x="84.9" y="56.6">IO18</text>
<text x="86.5" y="59.3">IO5</text>
<text x="92.6" y="58.2">29</text>
<text x="92.6" y="55.6">30</text>
<text x="145" y="58.9" transform="rotate(-90 145 58.9)">MTN1</text>
<text x="147.6" y="58.9" transform="rotate(-90 147.6 58.9)">MTN2</text>
<text x="152.7" y="56.6">1</text>
<text x="152.7" y="59.3">2</text>
<text x="156.1" y="55.6">1</text>
<text x="156.1" y="58.2">2</text>
<text x="186.1" y="55.6">4</text>
<text x="186.1" y="58.2">5</text>
<text x="188.8" y="54.2">RXD</text>
<text x="188.8" y="56.9">V3</text>
<text x="188.8" y="59.5">UD+</text>
<text x="200.4" y="59.5">DCD#</text>
<text x="200.8" y="56.9">DTR#</text>
<text x="201.4" y="54.2">RTS#</text>
<text x="209.2" y="58.2">12</text>
<text x="209.2" y="55.6">13</text>
<text x="41.8" y="60.9">11</text>
<text x="41.8" y="63.5">12</text>
<text x="46.8" y="61.9">IO26</text>
<text x="46.8" y="64.6">IO27</text>
<text x="84.9" y="64.6">IO16</text>
<text x="84.9" y="61.9">IO17</text>
<text x="92.6" y="63.5">27</text>
<text x="92.6" y="60.9">28</text>
<text x="152.7" y="61.9">3</text>
<text x="152.7" y="64.6">4</text>
<text x="156.1" y="60.9">3</text>
<text x="156.1" y="63.5">4</text>
<text x="186.1" y="60.9">6</text>
<text x="186.1" y="63.5">7</text>
<text x="188.8" y="62.2">UD-</text>
<text x="188.8" y="64.8">NC</text>
<text x="200.8" y="64.8">DSR#</text>
<text x="203.5" y="62.2">RI#</text>
<text x="209.2" y="63.5">10</text>
<text x="209.2" y="60.9">11</text>
<text x="41.8" y="66.1">13</text>
<text x="41.8" y="68.8">14</text>
<text x="46.8" y="67.2">IO14</text>
<text x="46.8" y="69.8">IO12</text>
<text x="57.7" y="71.2" transform="rotate(-90 57.7 71.2)">GND</text>
<text x="60.3" y="71.2" transform="rotate(-90 60.3 71.2)">IO13</text>
<text x="63" y="71.2" transform="rotate(-90 63 71.2)">SO2</text>
<text x="65.6" y="71.2" transform="rotate(-90 65.6 71.2)">SO3</text>
<text x="68.3" y="71.2" transform="rotate(-90 68.3 71.2)">CMD</text>
<text x="70.9" y="71.2" transform="rotate(-90 70.9 71.2)">CLK</text>
<text x="73.6" y="71.2" transform="rotate(-90 73.6 71.2)">SD0</text>
<text x="76.2" y="71.2" transform="rotate(-90 76.2 71.2)">SD1</text>
<text x="78.8" y="71.2" transform="rotate(-90 78.8 71.2)">IO15</text>
<text x="81.5" y="71.2" transform="rotate(-90 81.5 71.2)">IO2</text>
<text x="86.5" y="69.8">IO0</text>
<text x="86.5" y="67.2">IO4</text>
<text x="92.6" y="68.8">25</text>
<text x="92.6" y="66.1">26</text>
<text x="145" y="70.4" transform="rotate(-90 145 70.4)">MTN3</text>
<text x="147.6" y="70.4" transform="rotate(-90 147.6 70.4)">MTN4</text>
<text x="152.7" y="67.2">5</text>
<text x="156.1" y="66.1">5</text>
<text x="186.1" y="66.1">8</text>
<text x="188.8" y="67.5">NC</text>
<text x="201.2" y="67.5">CTS#</text>
<text x="209.2" y="66.1">9</text>
<text x="56.6" y="76.2" transform="rotate(-90 56.6 76.2)">15</text>
<text x="59.3" y="76.2" transform="rotate(-90 59.3 76.2)">16</text>
<text x="61.9" y="76.2" transform="rotate(-90 61.9 76.2)">17</text>
<text x="64.6" y="76.2" transform="rotate(-90 64.6 76.2)">18</text>
<text x="67.2" y="76.2" transform="rotate(-90 67.2 76.2)">19</text>
<text x="69.8" y="76.2" transform="rotate(-90 69.8 76.2)">20</text>
<text x="72.5" y="76.2" transform="rotate(-90 72.5 76.2)">21</text>
<text x="75.1" y="76.2" transform="rotate(-90 75.1 76.2)">22</text>
<text x="77.8" y="76.2" transform="rotate(-90 77.8 76.2)">23</text>
<text x="80.4" y="76.2" transform="rotate(-90 80.4 76.2)">24</text>
<text x="242.6" y="106.9">1</text>
<text x="246.1" y="105.8">4</text>
<text x="253.8" y="105.8">1</text>
<text x="265.9" y="105.8">2</text>
<text x="242.6" y="112.2">2</text>
<text x="246.1" y="111.1">3</text>
<text x="242.6" y="117.5">3</text>
<text x="246.1" y="116.4">2</text>
<text x="253.8" y="116.4">1</text>
<text x="265.9" y="116.4">2</text>
<text x="58.3" y="125.7">1</text>
<text x="106.4" y="124.1">1</text>
<text x="114.3" y="124.1">2</text>
<text x="242.6" y="122.8">4</text>
<text x="246.1" y="121.7">1</text>
<text x="58.3" y="128.3">2</text>
<text x="58.3" y="131">3</text>
<text x="106.4" y="126.7">3</text>
<text x="106.4" y="129.4">5</text>
<text x="114.3" y="126.7">4</text>
<text x="114.3" y="129.4">6</text>
<text x="58.3" y="133.6">4</text>
<text x="106.4" y="132">7</text>
<text x="114.3" y="132">8</text>
<text x="16" y="138.9">1</text>
<text x="16" y="141.6">2</text>
<text x="16" y="144.2">3</text>
<text x="16" y="146.8">4</text>
<text x="16" y="149.5">5</text>
<text x="114.7" y="145.5">1</text>
<text x="114.7" y="148.2">2</text>
<text x="117.4" y="146.8">1</text>
<text x="117.4" y="149.5">2</text>
<text x="129.7" y="146.8">1</text>
<text x="129.7" y="149.5">2</text>
<text x="132.4" y="145.5">1</text>
<text x="132.4" y="148.2">2</text>
<text x="16" y="152.1">6</text>
<text x="16" y="154.8">7</text>
<text x="114.7" y="150.8">3</text>
<text x="114.7" y="153.5">4</text>
<text x="117.4" y="152.1">3</text>
<text x="117.4" y="154.8">4</text>
<text x="129.7" y="152.1">3</text>
<text x="129.7" y="154.8">4</text>
<text x="132.4" y="150.8">3</text>
<text x="132.4" y="153.5">4</text>
<text x="16" y="157.4">8</text>
<text x="114.7" y="156.1">5</text>
<text x="114.7" y="158.8">6</text>
<text x="114.7" y="161.4">7</text>
<text x="117.4" y="157.4">5</text>
<text x="117.4" y="160.1">6</text>
<text x="129.7" y="157.4">5</text>
<text x="129.7" y="160.1">6</text>
<text x="132.4" y="156.1">5</text>
<text x="132.4" y="158.8">6</text>
<text x="132.4" y="161.4">7</text>
<text x="114.7" y="164">8</text>
<text x="114.7" y="166.7">9</text>
<text x="117.4" y="162.7">7</text>
<text x="117.4" y="165.4">8</text>
<text x="129.7" y="162.7">7</text>
<text x="129.7" y="165.4">8</text>
<text x="132.4" y="164">8</text>
<text x="132.4" y="166.7">9</text>
<text x="183.6" y="167">3</text>
<text x="197.2" y="165.4">TAB</text>
<text x="203.7" y="167">2</text>
<text x="203.7" y="164.4">4</text>
<text x="247.1" y="164">1</text>
<text x="250.6" y="165.1">VIN</text>
<text x="267.6" y="165.1">FB</text>
<text x="272.5" y="164">4</text>
<text x="113.1" y="169.3">10</text>
<text x="117.4" y="168">9</text>
<text x="117.4" y="170.7">10</text>
<text x="128.2" y="170.7">10</text>
<text x="129.7" y="168">9</text>
<text x="132.4" y="169.3">10</text>
<text x="187.1" y="168.1">In</text>
<text x="194.2" y="172.8" transform="rotate(-90 194.2 172.8)">1</text>
<text x="195.3" y="169.4" transform="rotate(-90 195.3 169.4)">GND</text>
<text x="197.4" y="168.1">Out</text>
<text x="247.1" y="169.3">5</text>
<text x="250.6" y="170.4">/ON/OFF</text>
<text x="265.4" y="170.4">OUT</text>
<text x="272.5" y="169.3">2</text>
<text x="247.1" y="174.6">3</text>
<text x="250.6" y="175.7">GND</text>
</g>
<g font-size="2.5">
<text x="186.1" y="47.6">1</text>
<text x="188.8" y="48.9">GND</text>
<text x="19.8" y="190.9">1</text>
<text x="32" y="190.9">3</text>
<text x="19.8" y="193.5">2</text>
<text x="32" y="193.5">4</text>
<text x="19.8" y="202.8">1</text>
<text x="32" y="202.8">3</text>
<text x="19.8" y="205.4">2</text>
<text x="32" y="205.4">4</text>
</g>
<g font-size="2.5" fill="#f00">
<text x="209.2" y="47.6">16</text>
<text x="202.9" y="48.9">VCC</text>
</g>
<g font-size="2.5" fill="#8d2323">
<text x="204.8" y="100.7" transform="rotate(-90 204.8 100.7)">G4</text>
<text x="207.4" y="100.7" transform="rotate(-90 207.4 100.7)">G3</text>
<text x="180.7" y="106">1</text>
<text x="184.7" y="107.1">DATA2</text>
<text x="205.8" y="106.6" transform="rotate(-90 205.8 106.6)">G4</text>
<text x="208.5" y="106.6" transform="rotate(-90 208.5 106.6)">G3</text>
<text x="180.7" y="108.7">2</text>
<text x="180.7" y="111.3">3</text>
<text x="180.7" y="114">4</text>
<text x="184.7" y="109.7">CS</text>
<text x="184.7" y="112.4">DI</text>
<text x="180.7" y="116.6">5</text>
<text x="180.7" y="119.3">6</text>
<text x="184.7" y="115">VDD</text>
<text x="184.7" y="117.7">SCLK</text>
<text x="180.7" y="121.9">7</text>
<text x="180.7" y="124.6">8</text>
<text x="184.7" y="120.3">VSS</text>
<text x="184.7" y="123">DO</text>
<text x="184.7" y="125.6">DATA1</text>
<text x="180.7" y="127.2">9</text>
<text x="184.7" y="128.3">CDN</text>
<text x="205.8" y="128" transform="rotate(-90 205.8 128)">G1</text>
<text x="208.5" y="128" transform="rotate(-90 208.5 128)">G2</text>
<text x="204.8" y="133.9" transform="rotate(-90 204.8 133.9)">G1</text>
<text x="207.4" y="133.9" transform="rotate(-90 207.4 133.9)">G2</text>
<text x="56.4" y="154.8">1</text>
<text x="69.1" y="154.8">3</text>
<text x="63.2" y="159.3" transform="rotate(-90 63.2 159.3)">2</text>
<text x="154.3" y="191.8">1</text>
<text x="167" y="191.8">3</text>
<text x="161.1" y="196.3" transform="rotate(-90 161.1 196.3)">2</text>
</g>
</svg>
